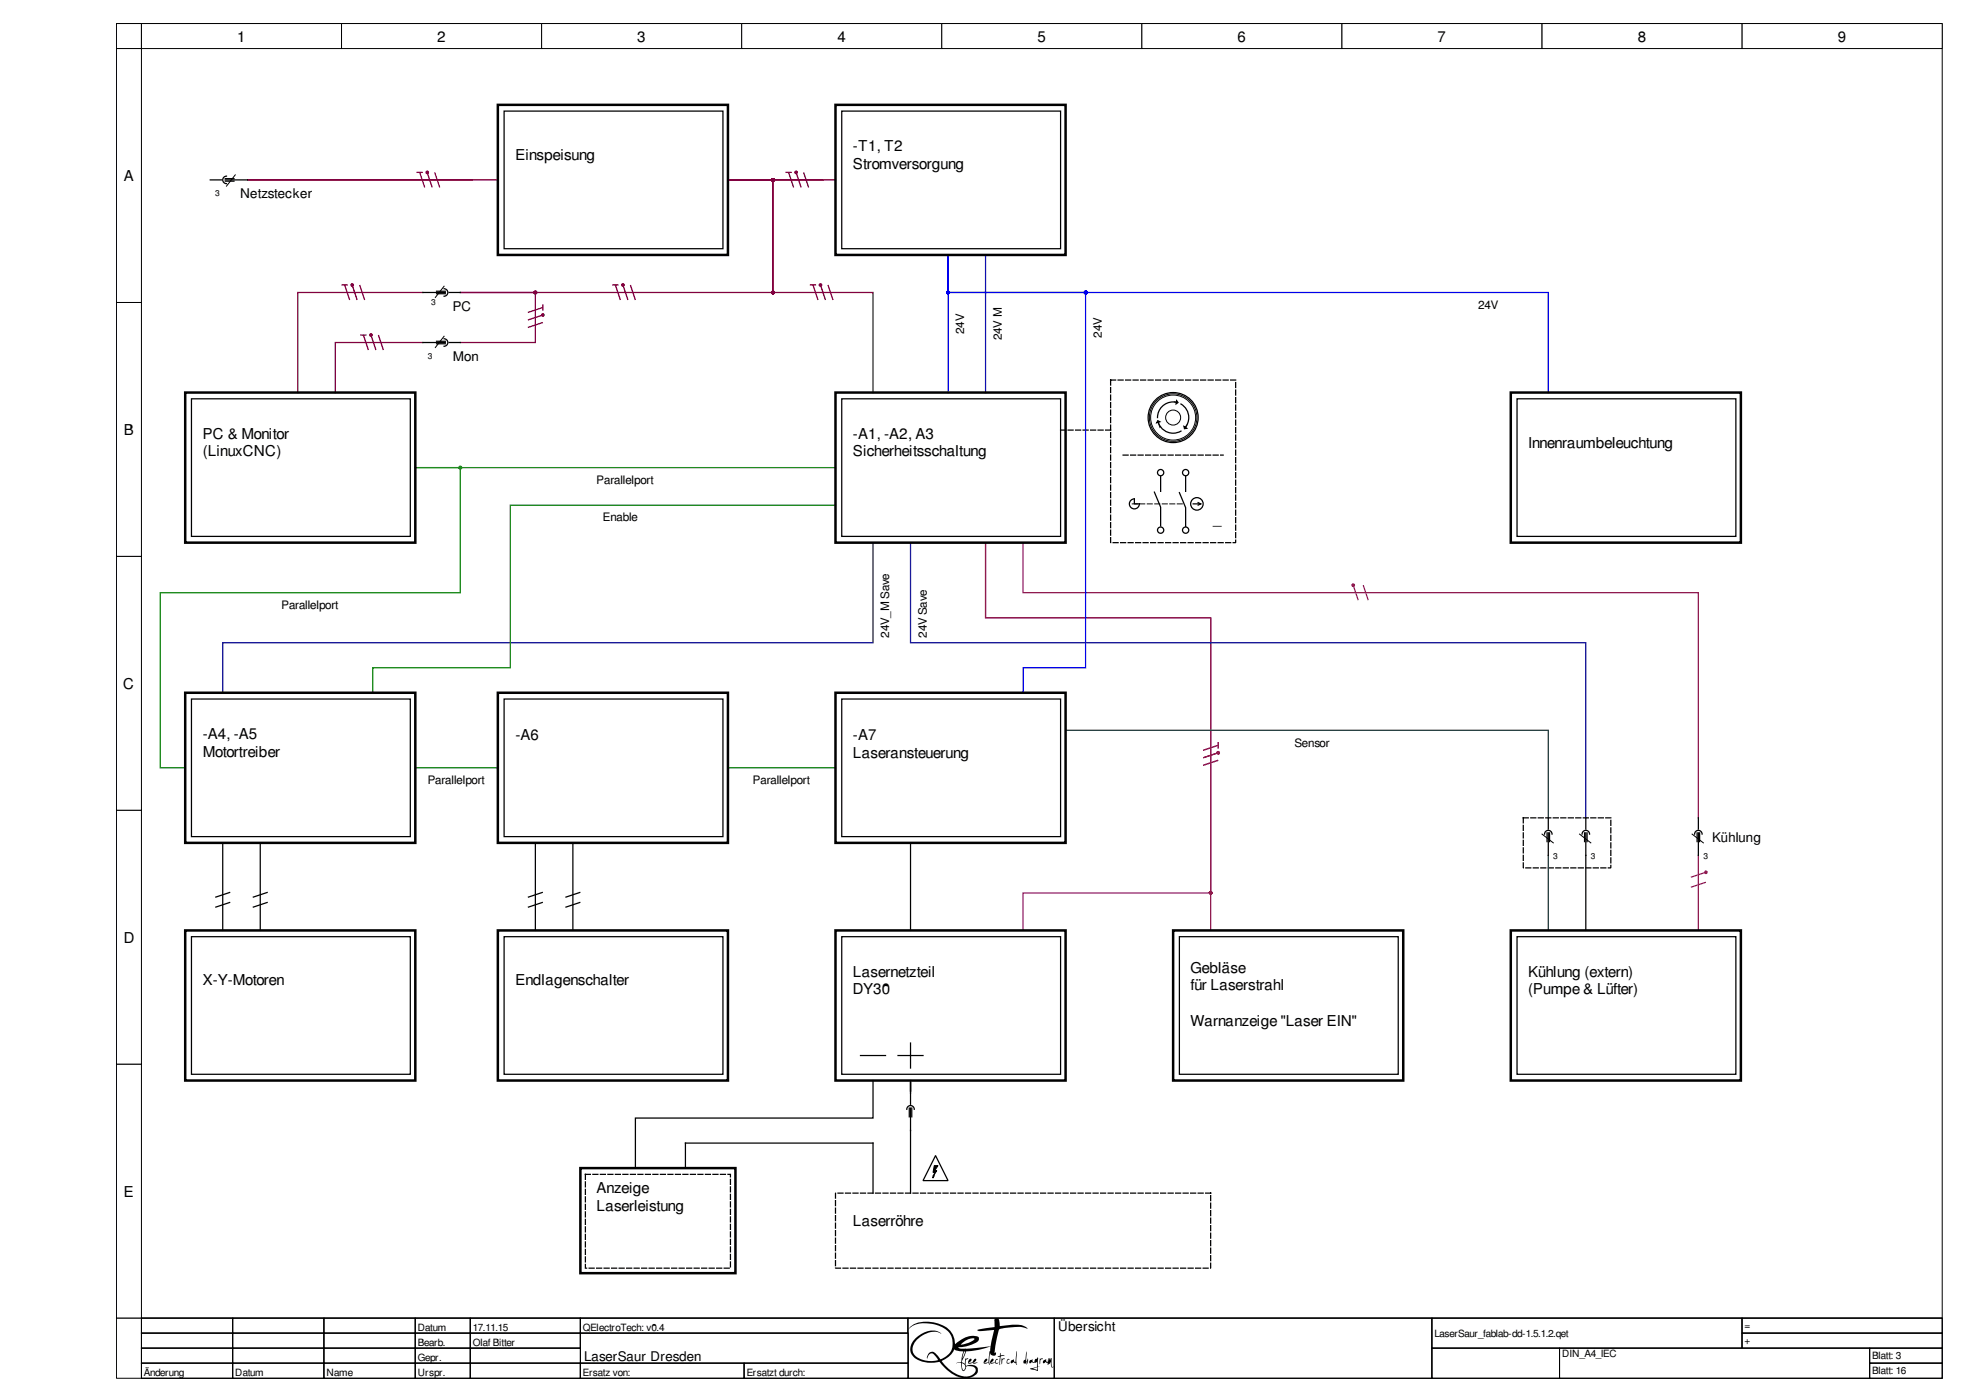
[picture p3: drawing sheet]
<svg xmlns="http://www.w3.org/2000/svg" width="420mm" height="297mm" viewBox="0 0 420 297" stroke-linecap="round" stroke-linejoin="round" font-family="sans-serif">
<path d="M24.9 5h390v276.5h-390z" fill="none" stroke="#000" stroke-width=".21"/>
<g fill="#fff" stroke="#000" stroke-width=".21">
<path d="M24.9 5h5.3v5.4h-5.3z"/>
<path d="M30.2 5h42.8v5.4h-42.8z"/>
<path d="M73 5h42.7v5.4h-42.7z"/>
<path d="M115.7 5h42.7v5.4h-42.7z"/>
<path d="M158.4 5h42.8v5.4h-42.8z"/>
<path d="M201.2 5h42.7v5.4h-42.7z"/>
<path d="M243.9 5h42.7v5.4h-42.7z"/>
<path d="M286.6 5h42.8v5.4h-42.8z"/>
<path d="M329.4 5h42.7v5.4h-42.7z"/>
<path d="M372.1 5h42.8v5.4h-42.8z"/>
<path d="M24.9 10.4h5.3v54.2h-5.3z"/>
<path d="M24.9 64.6h5.3v54.2h-5.3z"/>
<path d="M24.9 118.8h5.3v54.2h-5.3z"/>
<path d="M24.9 173h5.3v54.3h-5.3z"/>
<path d="M24.9 227.3h5.3v54.2h-5.3z"/>
<path d="M24.9 281.5h390v12.8h-390z"/>
<path d="M30.2 281.5h19.5v3.2h-19.5z"/>
</g>
<path d="M30.2 281.5h19.5v3.2h-19.5z" fill="none" stroke="#000" stroke-width=".21"/>
<path d="M49.7 281.5h19.5v3.2h-19.5z" fill="#fff" stroke="#000" stroke-width=".21"/>
<path d="M49.7 281.5h19.5v3.2h-19.5z" fill="none" stroke="#000" stroke-width=".21"/>
<path d="M69.2 281.5h19.5v3.2h-19.5z" fill="#fff" stroke="#000" stroke-width=".21"/>
<path d="M69.2 281.5h19.5v3.2h-19.5z" fill="none" stroke="#000" stroke-width=".21"/>
<path d="M88.7 281.5h11.8v3.2h-11.8z" fill="#fff" stroke="#000" stroke-width=".21"/>
<path d="M88.7 281.5h11.8v3.2h-11.8z" fill="none" stroke="#000" stroke-width=".21"/>
<path d="M100.5 281.5h23.5v3.2h-23.5z" fill="#fff" stroke="#000" stroke-width=".21"/>
<path d="M100.5 281.5h23.5v3.2h-23.5z" fill="none" stroke="#000" stroke-width=".21"/>
<path d="M124 281.5h70v3.2h-70z" fill="#fff" stroke="#000" stroke-width=".21"/>
<path d="M124 281.5h70v3.2h-70z" fill="none" stroke="#000" stroke-width=".21"/>
<path d="M194 281.5h31.2v12.8h-31.2z" fill="#fff" stroke="#000" stroke-width=".21"/>
<g fill="#000">
<path d="M207 290.3l.4-.2a.61 .61 0 0 1-.5 .9 .87 .87 0 0 0 1.2-.7l.4-.1a.76 .76 0 0 1-.6 .8l.9-.1-.7 .3-.4-.2-.8 .2-.1-.3zM211.8 290.3l.4-.1a.73 .73 0 0 1-.6 .8l.9-.1 .1-.4a.38 .38 0 0 1 .5-.3v.2h-.2l-.2 .2v.4h.6a.57 .57 0 0 1-.9 0l-.1 .1a.53 .53 0 0 1-.8-.1zM213.6 288.9l.2 .5 .5-.1 .3 .3h-.7a1.89 1.89 0 0 0-.3 1.7l-.1 .2 .1-1.8h-.5l.5-.2zM214 290l.1 .2 .3-.1 .2 .1a.69 .69 0 0 0-.5 1l-.1 .1zM215.2 290.3l.2-.1 .2 .1a.42 .42 0 0 0-.4 .3 .42 .42 0 0 0 .1 .4l.5-.1a.44 .44 0 0 1-.6 .3 .44 .44 0 0 1-.1-.7zM217.2 288.6l-.1 1.9 .1 .9-.7-.6-.4 .3-.2-.2v-.3l.6-.4 .1 .4 .3 .3zM219.3 288.6l-.1 2.1 .4-.6v.9l-.1 .2-.1-.6-.1 .8-.4-.3a.41 .41 0 0 1-.3-.4 .41 .41 0 0 1 .4-.4zM222.2 290v.2l.3-.1 .3 .1-.5 .2-.2 .9zM223 290.4l.4-.2 .1 .5 .3 .2 .1-.8 .1 .7 .2-.8 .1 .5 .3-.5 .1 1.7 .1 .2 .3-.1-.5 .2-.2-1.2-.2 .4-.1-.1-.2 .3-.1-.3-.5-.3-.5 .3v-.5z"/>
<path d="M207 290.3l-.2 .8 .3 .1 .6-.2a.83 .83 0 0 0 1.2-.1l-.8 .1-.1-.1a.53 .53 0 0 0 .4-.8l-.3 .2a.88 .88 0 0 1-1.2 .7l.6-.6-.1-.3zM207 290.3l.2-.1h.3l-.1 .4-.5 .3 .2 .1 .6-.1 .5-.7h.3a.62 .62 0 0 1-.5 .7l.1 .1 .7-.1-.7 .3-.3-.2-.9 .2-.1-.3z"/>
<path d="M211.8 290.3l-.3 .7a.87 .87 0 0 0 1 0l.4 .2 .4-.2h-.6v-.4l.2-.2h.3l-.1-.2a.46 .46 0 0 0-.6 .5v.2l-.9 .1a.66 .66 0 0 0 .5-.9zM211.9 290.2h.3a.76 .76 0 0 1-.6 .8h.2a.65 .65 0 0 0 .9-.6l.3-.2 .2 .1-.3 .1-.2 .6h.6a.49 .49 0 0 1-.8 0l-.2 .1a.53 .53 0 0 1-.8-.1z"/>
<path d="M194.5 283.3l-.5 .7 .8-.8 1.4-.5 1.4-.1 1.4 .1a6.3 6.3 0 0 1 3.7 1.8l.3 .4a3.5 3.5 0 0 1-1.2 4.9l-.9 .5-1.1-1.3a1.08 1.08 0 0 0-1.3-.1 1.08 1.08 0 0 0-.4 1.2 .92 .92 0 0 1 .7-1 .92 .92 0 0 1 1.1 .6l.5 .7a5.1 5.1 0 0 1-5.2-1.2l-.3-.9 .2-1a4.1 4.1 0 0 1 1.9-2.1l1.1-.5 1-.3h.9l1.1 .4-1.2-.6a4.9 4.9 0 0 0-4 1.3 2.72 2.72 0 0 0-.2 4.7 6 6 0 0 0 3.1 .8l1.9-.2 1.6 1.8a5 5 0 0 0 5.2 1.5l.8-.4 .5-.5a1.19 1.19 0 0 0-.1-1.3 1.19 1.19 0 0 0-1.3-.4l-1 .2-.1-1.1 .2-.3 .3-.1-.1-.2-.4 .2-.1-.1-.1 1.1-.6-.3 .9-2.3 2.8-.4 2.4-.7-.5 3.4-.8 .1 .5-.4 .1-.3-.1-.2-.5 .3-.2 .5v.2l.4 .1 .6-.2 .3 .4h.1l-.2-.7 .2-1.8 .2 .4 .6 .2a.4 .4 0 0 0 .5-.4l-.1-.3-.2 .1v-.7l.9-4.3 1.3-.3 2.9-.3 1.9 .4a1.04 1.04 0 0 0-1-.6l-2.2-.2-2.7 .3-.3-1.6a.53 .53 0 0 0-.7 0 .53 .53 0 0 0-.2 .6v1.2l-3.7 .6 .7 .3 2.9-.3-.7 3.5-5.6 .5a1.33 1.33 0 0 1-1.3-.3l1.4-.1 2.1-.7 .8-.6 .1-.7-.8-.3-1.7 .1-1.5 .8-1.1 .9-.2-1.2a5.5 5.5 0 0 0-5.3-3.6h-1.3l-1.3 .2zM194.5 283.3a6.6 6.6 0 0 1 6.2-.5l1.1 .5a4.5 4.5 0 0 1 2.2 3.8l.2-.2a4.8 4.8 0 0 1 4.7-1.4l.2 .1a1.01 1.01 0 0 1-.9 1.2 7.9 7.9 0 0 1-3.2 .9h-.3l.5 .3h1.4l5-.5 .7-3.5-2.9 .3-.7-.3 3.8-.6-.1-1.6 .2-.3h.5l.3 .2 .2 1.5 2.7-.3a4 4 0 0 1 3.1 .7l.1 .1-1.4-.3h-.8l-3.7 .4a4.9 4.9 0 0 0-.8 2.6l-.3 2.3v.3l.2-.2v.3l-.2 .4a.66 .66 0 0 1-1-.6l-.1 .5a2.81 2.81 0 0 0 .1 2h-.2l-.2-.4-.6 .2-.4-.1v-.2l.2-.5 .5-.3 .1 .2-.1 .3-.5 .4 .8-.1 .5-3.4-2.4 .7-2.8 .4-.9 2.2 .6 .4 .1-1.1 .1 .1 .5-.1v.1l-.5 .3-.1 .8 .2 .4a2.39 2.39 0 0 1 1.9-.1l.5 .5 .1 .5-.1 .6-.5 .5-1.3 .5h-1.9a10.2 10.2 0 0 1-4.4-3.4l-.4 .1a6.8 6.8 0 0 1-3.9-.3l-1-.6-.5-.6-.4-.6-.1-.8a5 5 0 0 1 4-3.8h1.5l1.2 .6a3.3 3.3 0 0 0-3.8 .2 3.6 3.6 0 0 0-2.3 3.8 3.3 3.3 0 0 0 2.3 1.7l1.7 .2 1.4-.3-.8-1-.5-.4-.7 .3-.3 .8-.1-.1a1.2 1.2 0 0 1 1.3-1.3l.8 .6 .8 .9h.2l1-.6 .8-.7 .5-.9 .1-.9a4 4 0 0 0-3.4-4.2l-1.1-.2a5.2 5.2 0 0 0-5 1.2zM205.3 287.1l1.4-1.1 1-.2 .5 .1a4.8 4.8 0 0 1-2.9 1.2zM205.3 287.1h.4l1.3-.4 1.2-.8-.5-.1-1 .2zM201.1 290.6a5.3 5.3 0 0 0 2.7-2.3v-.1a2.42 2.42 0 0 0 1.8 .4h.2l-.5 2.3h-.8l-.3 .3 .6-.2h.5a1.65 1.65 0 0 0 .5 1.8l.3-.3 .2-.4a.98 .98 0 0 1 1.4-.3 .9 .9 0 0 1 .7 .8 .9 .9 0 0 1-.6 .9l-.4 .3a5.4 5.4 0 0 1-5.5-2.2zM201.1 290.6a8.4 8.4 0 0 0 3.8 3.1 2.57 2.57 0 0 0 3.5-1 1.39 1.39 0 0 0-1.9-.9l-.4 .7-.4 .3-.3-.5-.1-1.3h-.5l-.6 .2a1.05 1.05 0 0 1 1.1-.3l.5-2.3-1.2-.1-.8-.3a4 4 0 0 1-2.4 2.3zM206 288.6h.2l-.1 .2-.5 1.3zM206 288.6l-.4 1.5 .5-1.3 .1-.2zM205.5 291.1l.6 .4 .1 .5a.39 .39 0 0 1-.1 .4 .39 .39 0 0 1-.5 .1zM205.5 291.1a1.36 1.36 0 0 0 .4 1.5l.3-.7a.84 .84 0 0 0-.7-.8z"/>
<path d="M194.5 283.3l-.5 .6 .1-.1a5.9 5.9 0 0 1 5.6-1 4.2 4.2 0 0 1 3.8 4.3 3.4 3.4 0 0 1-2.7 3.1l-1-1.2a1.06 1.06 0 0 0-1.3-.1 1.06 1.06 0 0 0-.4 1.2 .92 .92 0 0 1 .7-1 .92 .92 0 0 1 1.1 .6 .69 .69 0 0 1 .4 .8 5.3 5.3 0 0 1-5.1-1.3 2.77 2.77 0 0 1 1.2-3.6 4 4 0 0 1 4.7-.8 3.4 3.4 0 0 0-4.4 .1 3.5 3.5 0 0 0-2 4.2 5 5 0 0 0 4.9 1.9l1.1-.2a7.9 7.9 0 0 0 5.7 3.5 2.66 2.66 0 0 0 2.5-1.4 1.2 1.2 0 0 0-1.5-1.4l-1 .2-.1-.2v-1l.5-.3v-.1h-.6l-.1 1.1-.6-.3 .9-2.3 2.8-.4 2.4-.7-.1 1a1.4 1.4 0 0 0-.3 1.3l-.1 1.1-.8 .1 .5-.4 .1-.3-.2-.2-.4 .3-.2 .7 .4 .1 .6-.2 .2 .4h.2a3.5 3.5 0 0 1 0-2.5 .65 .65 0 0 0 .5 .6 .65 .65 0 0 0 .8-.4v-.3l-.3 .2v-.2v-.9l.9-4a10.9 10.9 0 0 1 6.1-.2 3.7 3.7 0 0 0-3.2-.8l-2.7 .3-.2-1.3a.52 .52 0 0 0-.6-.4 .52 .52 0 0 0-.4 .7v1.2l-3.7 .6 .7 .3 2.9-.3-.7 3.5a24.3 24.3 0 0 1-6.6 .5l-.3-.3h.3a7.1 7.1 0 0 0 4-1.4l.1-.5-.2-.3a5 5 0 0 0-4.9 1.6 4.6 4.6 0 0 0-3.8-4.5 6.4 6.4 0 0 0-5.7 .7zM205.4 287a2.7 2.7 0 0 1 2.8-1.1 4.8 4.8 0 0 1-3 1.2zM201.1 290.6a4.9 4.9 0 0 0 2.7-2.4l.8 .3 1.2 .1-.5 2.3h-.8l-.3 .3 .6-.2h.5a1.66 1.66 0 0 0 .5 1.8l.3-.3 .3-.7a1.77 1.77 0 0 1 2 .6 1.9 1.9 0 0 1-2.4 1.5 7.7 7.7 0 0 1-4.9-3.3zM205.9 288.7l.3-.1-.6 1.5zM205.5 291.1a.77 .77 0 0 1 .7 .7 .77 .77 0 0 1-.5 .8l-.2-.6z"/>
<path d="M213.6 288.9v.6l-.5 .2h.5l-.1 1.5 .1 .3 .2-1.8 .8-.1-.3-.3-.6 .1zM213.6 288.9l.1 .5 .6-.1 .3 .3a.59 .59 0 0 0-.9 .3l-.1 1.6v-1.8h-.5l.5-.2z"/>
<path d="M214 290v1.3l.1-.9 .5-.3h-.2l-.3 .1zM214 290l.1 .2 .3-.1h.2a.72 .72 0 0 0-.5 1l-.1 .2z"/>
<path d="M215.1 290.3l-.1 .7 .5 .2 .3-.3-.5 .1-.2-.1 .2-.5h.3v-.2zM215.2 290.3l.4-.1v.2h-.3l-.2 .5 .2 .1 .5-.1-.3 .3-.5-.2z"/>
<path d="M217.2 288.6l-.3 2.3a.44 .44 0 0 1-.4-.7l-.1 .2a.36 .36 0 0 0-.5 .3 .36 .36 0 0 0 .3 .4l.3-.3 .4 .3 .2 .3h.2l-.2-.4 .1-.1-.1-.2zM217.2 288.6l-.1 2.1 .1 .2-.1 .1 .2 .4-.8-.6-.3 .3a.38 .38 0 0 1-.3-.5 .38 .38 0 0 1 .5-.2l.1-.2 .1 .6 .3 .1z"/>
<path d="M219.3 288.6l-.2 1.2a.55 .55 0 0 1-.5 .8v.5h.4l.3 .3 .1-.8 .1 .6 .1-1.1-.4 .6zM219.3 288.6l-.1 2.1 .4-.6v.8l-.1 .3-.1-.6-.1 .8-.2-.2a.45 .45 0 0 1-.5-.5 .45 .45 0 0 1 .4-.4z"/>
<path d="M220 290.5l-.2 .4 .2 .2 .4-.3 .4 .2 .7-.2v1.1l-1.4 .3v.1l1.6 .5v-.9l.5-.2-.5 .1v-1.9h-.1l-.1 .3h-.4l-.1 .7-.4-.1-.1-.6zM220 290.5l.5-.3 .1 .6 .3 .1a.63 .63 0 0 1 .6-.7l.2-.3v1.9l.5-.1-.5 .2v.9l-1.7-.5 1.5-.4v-1.1l-.7 .2-.4-.2-.4 .3-.2-.2zM220.6 292.3l.9-.3v.5zM220.6 292.3l.9 .2v-.5z"/>
<path d="M220.1 290.4l-.2 .2v.5l.5-.3 .4 .2 .7-.2v1.1l-1.5 .4 1.7 .5v-.9l.4-.2-.4 .1v-1.9l-.2 .3a.64 .64 0 0 0-.6 .7l-.3-.1-.1-.6zM220.6 292.3l.9-.3v.5z"/>
<path d="M222.2 290l-.1 1.3 .2-.9 .5-.2-.3-.1-.3 .1zM222.2 290v.2l.3-.1 .3 .1-.5 .2-.2 .9z"/>
<path d="M223 290.4l-.2 .5 .1 .2 .5-.3 .4 .3v.4l.3-.4 .1 .1 .2-.4 .2 1.2 .5-.2-.3 .1-.1-.2-.1-1.7-.3 .5-.1-.5-.2 .8-.1-.8-.1 .9a.49 .49 0 0 1-.4-.7zM223 290.4l.4-.2 .1 .6 .3 .1 .1-.9 .1 .8 .2-.8 .1 .5 .3-.5 .1 1.7 .1 .2 .3-.1-.5 .2-.2-1.2-.2 .4-.1-.1-.3 .4v-.4l-.4-.3-.5 .3-.1-.2z"/>
</g>
<path d="M194 281.5h31.2v12.8h-31.2z" fill="none" stroke="#000" stroke-width=".21"/>
<path d="M225.2 281.5h80.7v12.8h-80.7z" fill="#fff" stroke="#000" stroke-width=".21"/>
<path d="M225.2 281.5h80.7v12.8h-80.7z" fill="none" stroke="#000" stroke-width=".21"/>
<path d="M305.9 281.5h66.2v6.4h-66.2z" fill="#fff" stroke="#000" stroke-width=".21"/>
<path d="M305.9 281.5h66.2v6.4h-66.2z" fill="none" stroke="#000" stroke-width=".21"/>
<path d="M372.1 281.5h42.8v3.2h-42.8z" fill="#fff" stroke="#000" stroke-width=".21"/>
<path d="M372.1 281.5h42.8v3.2h-42.8z" fill="none" stroke="#000" stroke-width=".21"/>
<path d="M30.2 284.7h19.5v3.2h-19.5z" fill="#fff" stroke="#000" stroke-width=".21"/>
<path d="M30.2 284.7h19.5v3.2h-19.5z" fill="none" stroke="#000" stroke-width=".21"/>
<path d="M49.7 284.7h19.5v3.2h-19.5z" fill="#fff" stroke="#000" stroke-width=".21"/>
<path d="M49.7 284.7h19.5v3.2h-19.5z" fill="none" stroke="#000" stroke-width=".21"/>
<path d="M69.2 284.7h19.5v3.2h-19.5z" fill="#fff" stroke="#000" stroke-width=".21"/>
<path d="M69.2 284.7h19.5v3.2h-19.5z" fill="none" stroke="#000" stroke-width=".21"/>
<path d="M88.7 284.7h11.8v3.2h-11.8z" fill="#fff" stroke="#000" stroke-width=".21"/>
<path d="M88.7 284.7h11.8v3.2h-11.8z" fill="none" stroke="#000" stroke-width=".21"/>
<path d="M100.5 284.7h23.5v3.2h-23.5z" fill="#fff" stroke="#000" stroke-width=".21"/>
<path d="M100.5 284.7h23.5v3.2h-23.5z" fill="none" stroke="#000" stroke-width=".21"/>
<path d="M124 284.7h70v6.4h-70z" fill="#fff" stroke="#000" stroke-width=".21"/>
<path d="M124 284.7h70v6.4h-70z" fill="none" stroke="#000" stroke-width=".21"/>
<path d="M372.1 284.7h42.8v3.2h-42.8z" fill="#fff" stroke="#000" stroke-width=".21"/>
<path d="M372.1 284.7h42.8v3.2h-42.8z" fill="none" stroke="#000" stroke-width=".21"/>
<path d="M30.2 287.9h19.5v3.2h-19.5z" fill="#fff" stroke="#000" stroke-width=".21"/>
<path d="M30.2 287.9h19.5v3.2h-19.5z" fill="none" stroke="#000" stroke-width=".21"/>
<path d="M49.7 287.9h19.5v3.2h-19.5z" fill="#fff" stroke="#000" stroke-width=".21"/>
<path d="M49.7 287.9h19.5v3.2h-19.5z" fill="none" stroke="#000" stroke-width=".21"/>
<path d="M69.2 287.9h19.5v3.2h-19.5z" fill="#fff" stroke="#000" stroke-width=".21"/>
<path d="M69.2 287.9h19.5v3.2h-19.5z" fill="none" stroke="#000" stroke-width=".21"/>
<path d="M88.7 287.9h11.8v3.2h-11.8z" fill="#fff" stroke="#000" stroke-width=".21"/>
<path d="M88.7 287.9h11.8v3.2h-11.8z" fill="none" stroke="#000" stroke-width=".21"/>
<path d="M100.5 287.9h23.5v3.2h-23.5z" fill="#fff" stroke="#000" stroke-width=".21"/>
<path d="M100.5 287.9h23.5v3.2h-23.5z" fill="none" stroke="#000" stroke-width=".21"/>
<path d="M305.9 287.9h27.2v6.4h-27.2z" fill="#fff" stroke="#000" stroke-width=".21"/>
<path d="M305.9 287.9h27.2v6.4h-27.2z" fill="none" stroke="#000" stroke-width=".21"/>
<path d="M333.1 287.9h66.3v6.4h-66.3z" fill="#fff" stroke="#000" stroke-width=".21"/>
<path d="M333.1 287.9h66.3v6.4h-66.3z" fill="none" stroke="#000" stroke-width=".21"/>
<path d="M399.4 287.9h15.5v3.2h-15.5z" fill="#fff" stroke="#000" stroke-width=".21"/>
<path d="M399.4 287.9h15.5v3.2h-15.5z" fill="none" stroke="#000" stroke-width=".21"/>
<path d="M30.2 291.1h19.5v3.2h-19.5z" fill="#fff" stroke="#000" stroke-width=".21"/>
<path d="M30.2 291.1h19.5v3.2h-19.5z" fill="none" stroke="#000" stroke-width=".21"/>
<path d="M49.7 291.1h19.5v3.2h-19.5z" fill="#fff" stroke="#000" stroke-width=".21"/>
<path d="M49.7 291.1h19.5v3.2h-19.5z" fill="none" stroke="#000" stroke-width=".21"/>
<path d="M69.2 291.1h19.5v3.2h-19.5z" fill="#fff" stroke="#000" stroke-width=".21"/>
<path d="M69.2 291.1h19.5v3.2h-19.5z" fill="none" stroke="#000" stroke-width=".21"/>
<path d="M88.7 291.1h11.8v3.2h-11.8z" fill="#fff" stroke="#000" stroke-width=".21"/>
<path d="M88.7 291.1h11.8v3.2h-11.8z" fill="none" stroke="#000" stroke-width=".21"/>
<path d="M100.5 291.1h23.5v3.2h-23.5z" fill="#fff" stroke="#000" stroke-width=".21"/>
<path d="M100.5 291.1h23.5v3.2h-23.5z" fill="none" stroke="#000" stroke-width=".21"/>
<path d="M124 291.1h35v3.2h-35z" fill="#fff" stroke="#000" stroke-width=".21"/>
<path d="M124 291.1h35v3.2h-35z" fill="none" stroke="#000" stroke-width=".21"/>
<path d="M159 291.1h35v3.2h-35z" fill="#fff" stroke="#000" stroke-width=".21"/>
<path d="M159 291.1h35v3.2h-35z" fill="none" stroke="#000" stroke-width=".21"/>
<path d="M399.4 291.1h15.5v3.2h-15.5z" fill="#fff" stroke="#000" stroke-width=".21"/>
<path d="M399.4 291.1h15.5v3.2h-15.5z" fill="none" stroke="#000" stroke-width=".21"/>
<path d="M52.9 38.4h48.1M165.1 38.4h10.7M183.8 225.4h5.3M191.8 225.4h5.4M194.5 222.7v5.4M146.4 249.4v-5.3h40.1v10.7M194.5 241.4v13.4" fill="none" stroke="#000" stroke-width=".27"/>
<path d="M226.5 91.8h10.7M237.2 81.2h26.7v34.7h-26.7zM239.9 97.2h21.4M325.4 174.6h18.7v10.7h-18.7zM178.5 254.8h80.1v16h-80.1z" fill="none" stroke="#000" stroke-width=".27" stroke-dasharray="1.1 .5"/>
<path d="M186.5 115.9v21.4h-138.9v10.6" fill="none" stroke="#000080" stroke-width=".27"/>
<path d="M98.3 62.5h16.1v10.6h-16.1M116 65.7l-3.2 1M116 65.1v1.1M116 67.3l-3.2 1" fill="none" stroke="#800000" stroke-width=".27"/>
<circle cx="116" cy="67.3" r=".4" fill="#800000"/>
<path d="M116 68.9l-3.2 1" fill="none" stroke="#800000" stroke-width=".27"/>
<circle cx="114.4" cy="62.5" r=".27" fill="#800000" stroke="#800000" stroke-width=".27"/>
<path d="M202.5 54.4v8.1h128.2v21.3" fill="none" stroke="#00f" stroke-width=".27"/>
<circle cx="202.5" cy="62.5" r=".27" fill="#00f" stroke="#00f" stroke-width=".27"/>
<path d="M186.5 230.7v8.1h-50.8v10.6" fill="none" stroke="#000" stroke-width=".27"/>
<path d="M210.5 115.9v16h48.1v66.8M260.2 159.2l-3.2 1M260.2 158.6v1.1M260.2 160.8l-3.2 1" fill="none" stroke="#800080" stroke-width=".27"/>
<circle cx="260.2" cy="160.8" r=".4" fill="#800080"/>
<path d="M260.2 162.4l-3.2 1" fill="none" stroke="#800080" stroke-width=".27"/>
<path d="M155.5 38.4h23M167.9 36.8h1.1M168.4 36.8l1.1 3.2M170 36.8l1.1 3.2" fill="none" stroke="#800000" stroke-width=".27"/>
<circle cx="170" cy="36.8" r=".4" fill="#800000"/>
<path d="M171.7 36.8l1 3.2" fill="none" stroke="#800000" stroke-width=".27"/>
<path d="M218.5 115.9v10.7h144.3v48M289.1 125l1 3.2" fill="none" stroke="#800080" stroke-width=".27"/>
<circle cx="289.1" cy="125" r=".4" fill="#800080"/>
<path d="M291.2 125l1.1 3.2" fill="none" stroke="#800080" stroke-width=".27"/>
<path d="M52.9 38.4h53.4M89.1 36.8h1.1M89.6 36.8l1.1 3.2M91.2 36.8l1.1 3.2" fill="none" stroke="#c00000" stroke-width=".27"/>
<circle cx="91.2" cy="36.8" r=".4" fill="#c00000"/>
<path d="M92.9 36.8l1 3.2" fill="none" stroke="#c00000" stroke-width=".27"/>
<path d="M47.6 180v18.7M55.6 180v18.7M194.5 180v18.7M49.2 190.5l-3.2 1.1M49.2 192.7l-3.2 1M57.2 190.5l-3.2 1.1M57.2 192.7l-3.2 1" fill="none" stroke="#000" stroke-width=".27"/>
<path d="M155.5 38.4h9.6v24.1h-66.8M130.9 60.9h1.1M131.5 60.9l1 3.2M133.1 60.9l1 3.2" fill="none" stroke="#800000" stroke-width=".27"/>
<circle cx="133.1" cy="60.9" r=".4" fill="#800000"/>
<path d="M73.1 60.9h1.1M73.6 60.9l1.1 3.2M75.2 60.9l1.1 3.2M90.3 62.5h-26.7v21.3M134.7 60.9l1 3.2" fill="none" stroke="#800000" stroke-width=".27"/>
<g fill="#800000" stroke="#800000" stroke-width=".27">
<circle cx="165.1" cy="62.5" r=".27"/>
<circle cx="165.1" cy="38.4" r=".27"/>
</g>
<circle cx="75.2" cy="60.9" r=".4" fill="#800000"/>
<path d="M76.8 60.9l1.1 3.2M77.1 71.5h1.1M77.6 71.5l1.1 3.2M79.2 71.5l1.1 3.2M90.3 73.1h-18.7v10.7" fill="none" stroke="#800000" stroke-width=".27"/>
<path d="M88.7 99.9h9.6v26.7h-64.1v37.4h5.4" fill="none" stroke="#008000" stroke-width=".27"/>
<circle cx="98.3" cy="99.9" r=".27" fill="#008000" stroke="#008000" stroke-width=".27"/>
<circle cx="79.2" cy="71.5" r=".4" fill="#800000"/>
<path d="M80.8 71.5l1.1 3.2" fill="none" stroke="#800000" stroke-width=".27"/>
<path d="M202.5 54.4v29.4" fill="none" stroke="#00f" stroke-width=".27"/>
<path d="M114.4 180v18.7M116 190.5l-3.2 1.1M116 192.7l-3.2 1" fill="none" stroke="#000" stroke-width=".27"/>
<path d="M88.7 99.9h89.8M88.7 164h17.6" fill="none" stroke="#008000" stroke-width=".27"/>
<path d="M210.5 54.4v29.4" fill="none" stroke="#0000c0" stroke-width=".27"/>
<path d="M362.8 182.7v16M364.4 186.3l-3.2 1" fill="none" stroke="#800080" stroke-width=".27"/>
<circle cx="364.4" cy="186.3" r=".4" fill="#800080"/>
<path d="M210.5 115.9v16h48.1v58.8h-40.1v8M260.2 159.2l-3.2 1M260.2 158.6v1.1M260.2 160.8l-3.2 1M364.4 188.4l-3.2 1.1" fill="none" stroke="#800080" stroke-width=".27"/>
<path d="M155.5 164h23" fill="none" stroke="#008000" stroke-width=".27"/>
<path d="M122.4 180v18.7M124 190.5l-3.2 1.1M124 192.7l-3.2 1M338.7 182.7v16" fill="none" stroke="#000" stroke-width=".27"/>
<circle cx="260.2" cy="160.8" r=".4" fill="#800080"/>
<path d="M260.2 162.4l-3.2 1" fill="none" stroke="#800080" stroke-width=".27"/>
<circle cx="258.6" cy="190.7" r=".27" fill="#800080" stroke="#800080" stroke-width=".27"/>
<path d="M202.5 54.4v8.1h29.4v80.1h-13.4v5.3" fill="none" stroke="#00f" stroke-width=".27"/>
<g fill="#00f" stroke="#00f" stroke-width=".27">
<circle cx="202.5" cy="62.5" r=".27"/>
<circle cx="231.9" cy="62.5" r=".27"/>
</g>
<path d="M227.6 155.9h103.1v18.7M330.7 182.7v16" fill="none" stroke="#004040" stroke-width=".27"/>
<path d="M155.5 38.4h9.6v24.1h21.4v21.3M173.1 60.9h1.1M173.7 60.9l1 3.2M175.3 60.9l1 3.2" fill="none" stroke="#800000" stroke-width=".27"/>
<circle cx="175.3" cy="60.9" r=".4" fill="#800000"/>
<path d="M176.9 60.9l1 3.2" fill="none" stroke="#800000" stroke-width=".27"/>
<g fill="#800000" stroke="#800000" stroke-width=".27">
<circle cx="165.1" cy="62.5" r=".27"/>
<circle cx="165.1" cy="38.4" r=".27"/>
</g>
<path d="M194.5 115.9v21.4h144.2v37.3" fill="none" stroke="#000080" stroke-width=".27"/>
<path d="M178.5 107.9h-69.5v34.7h-29.4v5.3" fill="none" stroke="#008000" stroke-width=".27"/>
<g fill="none" stroke="#000" stroke-width=".27">
<path d="M44.9 38.4h2.4M48.1 38.7h1.9M48.1 38.4h4.8M48.1 38.1h1.9M48.4 37.6a.8 .8 0 0 0-.8 .8 .8 .8 0 0 0 .8 .8M107.7 23.7h46.7v29.4h-46.7zM179.8 23.7h46.7v29.4h-46.7zM90.3 62.5h4.8M90.3 73.1h4.8M93.3 62.2h1.8M93.3 62.7h1.8M93.3 72.9h1.8"/>
<path d="M93.3 73.4h1.8M94.9 61.7a.8 .8 0 0 1 .8 .8 .8 .8 0 0 1-.8 .8M94.9 72.3a.8 .8 0 0 1 .8 .8 .8 .8 0 0 1-.8 .8M95.9 62.5h2.4M95.9 73.1h2.4M40.9 85.2h46.7v29.3h-46.7zM179.8 85.2h46.7v29.3h-46.7zM247.4 90.3a3.3 3.3 0 0 0 4.9 1.8M251.2 85.9a3.3 3.3 0 0 0-4 3.3M252.3 86.3a3.3 3.3 0 0 1 .8 5M324 85.2h46.8v29.3h-46.8zM241.4 107l.9-.5v1.1h1.1a1.07 1.07 0 0 1-1.4 1 1.07 1.07 0 0 1-.6-1.6z"/>
<path d="M246.6 105.1l1.3 3.2v4M247.9 101.7v3.2M251.9 105.2l1.4 3.2v4M253.3 101.7v3.2M254.9 107.6h1.6M255.9 107.3l.6 .3M256.5 107.6l-.6 .3M40.9 149.3h46.7v29.4h-46.7zM107.7 149.3h46.7v29.4h-46.7zM179.8 149.3h46.7v29.4h-46.7zM329.9 178.1a.8 .8 0 0 1 .8-.8 .8 .8 0 0 1 .8 .8M330.5 177.9v1.8"/>
<path d="M330.7 174.6v2.5M330.7 177.9v4.8M331 177.9v1.8M337.9 178.1a.8 .8 0 0 1 .8-.8 .8 .8 0 0 1 .8 .8M338.5 177.9v1.8M338.7 174.6v2.5M338.7 177.9v4.8M339 177.9v1.8M362 178.1a.8 .8 0 0 1 .8-.8 .8 .8 0 0 1 .8 .8M362.5 177.9v1.8M362.8 174.6v2.5M362.8 177.9v4.8"/>
<path d="M363 177.9v1.8M40.9 200h46.7v29.4h-46.7zM107.7 200h46.7v29.4h-46.7zM179.8 200h46.7v29.4h-46.7zM251.9 200h46.8v29.4h-46.8zM324 200h46.8v29.4h-46.8zM193.7 236.9a.8 .8 0 0 1 .8-.8 .8 .8 0 0 1 .8 .8M194.2 236.6v1.9M194.5 236.6v4.8M194.5 230.7v5.1M194.8 236.6v1.9M199.8 246.8l2.7 5.3h-5.3z"/>
<circle cx="250.6" cy="89.2" r="5.3"/>
<circle cx="247.9" cy="113.2" r=".67"/>
<circle cx="247.9" cy="100.9" r=".67"/>
<circle cx="253.3" cy="113.2" r=".67"/>
<circle cx="253.3" cy="100.9" r=".67"/>
<circle cx="255.7" cy="107.6" r="1.34"/>
</g>
<g fill="none" stroke="#000" stroke-width=".53">
<path d="M106.3 22.4h49.2v32h-49.2zM178.5 22.4h49.1v32h-49.1zM39.6 83.8h49.1v32.1h-49.1zM178.5 83.8h49.1v32.1h-49.1zM322.7 83.8h49.2v32.1h-49.2zM39.6 147.9h49.1v32.1h-49.1zM106.3 147.9h49.2v32.1h-49.2zM178.5 147.9h49.1v32.1h-49.1zM39.6 198.7h49.1v32h-49.1zM106.3 198.7h49.2v32h-49.2zM178.5 198.7h49.1v32h-49.1zM250.6 198.7h49.1v32h-49.1z"/>
<path d="M322.7 198.7h49.2v32h-49.2zM124 249.4h33.1v22.5h-33.1z"/>
</g>
<path d="M125 250.8h31v20h-31z" fill="none" stroke="#000" stroke-width=".27" stroke-dasharray="1.1 .5"/>
<path d="M241.9 107.6h11" fill="none" stroke="#000" stroke-width=".21" stroke-dasharray="1.1 .5"/>
<g fill="none" stroke="#000" stroke-width=".21">
<path d="M50.2 37.3l-1.8 2.5M94.9 61.1l-1.9 2.4M94.9 71.8l-1.9 2.4M247.4 90.2l.4 1.1M250.9 85.8l.4 .1M253.5 90.8l-.3 .4M329.4 178.1l2.4 1.9M337.4 178.1l2.4 1.9M361.4 178.1l2.4 1.9"/>
<circle cx="250.6" cy="89.2" r="5.1"/>
<circle cx="250.6" cy="89.2" r="4.8"/>
<circle cx="250.6" cy="89.2" r="1.6"/>
</g>
<g fill="#000" stroke="#000" stroke-width=".21">
<path d="M247.3 89.8l.5 .3-.8 .2z" fill-rule="evenodd"/>
<path d="M251.3 85.5l.4 .5-.5 .3z" fill-rule="evenodd"/>
<path d="M252.9 91l.6 .5-.5 .1z" fill-rule="evenodd"/>
<path d="M199.3 251l.3 .1-.4 .5z" fill-rule="evenodd"/>
<path d="M199.6 248.9h.8l-.8 1.2 .5-.1-.7 1 .3-.8-.4 .2z" fill-rule="evenodd"/>
</g>
<g font-size="3.2">
<text x="50.6" y="9">1</text>
<text x="93.4" y="9">2</text>
<text x="136.1" y="9">3</text>
<text x="178.9" y="9">4</text>
<text x="221.6" y="9">5</text>
<text x="264.3" y="9">6</text>
<text x="307.1" y="9">7</text>
<text x="349.8" y="9">8</text>
<text x="392.6" y="9">9</text>
<text x="110.1" y="34.1">Einspeisung</text>
<text x="182.2" y="32.3">-T1, T2</text>
<text x="26.5" y="38.7">A</text>
<text x="182.2" y="36">Stromversorgung</text>
<text x="26.5" y="92.9">B</text>
<text x="43.3" y="93.7">PC &amp; Monitor</text>
<text x="182.2" y="93.7">-A1, -A2, A3</text>
<text x="326.4" y="95.6">Innenraumbeleuchtung</text>
<text x="43.3" y="97.5">(LinuxCNC)</text>
<text x="182.2" y="97.5">Sicherheitsschaltung</text>
<text x="259.1" y="111.9">_</text>
<text x="26.3" y="147.2">C</text>
<text x="43.3" y="157.8">-A4, -A5</text>
<text x="43.3" y="161.6">Motortreiber</text>
<text x="110.1" y="158.1">-A6</text>
<text x="182.2" y="158.1">-A7</text>
<text x="182.2" y="161.8">Laseransteuerung</text>
<text x="26.5" y="201.4">D</text>
<text x="182.2" y="208.6">Lasernetzteil</text>
<text x="254.3" y="207.8">Gebläse</text>
<text x="326.4" y="208.6">Kühlung (extern)</text>
<text x="43.3" y="210.4">X-Y-Motoren</text>
<text x="110.1" y="210.4">Endlagenschalter</text>
<text x="182.2" y="212.3">DY30</text>
<text x="254.3" y="211.5">für Laserstrahl</text>
<text x="326.4" y="212.3">(Pumpe &amp; Lüfter)</text>
<text x="254.3" y="219">Warnanzeige &quot;Laser EIN&quot;</text>
<text x="26.5" y="255.6">E</text>
<text x="127.4" y="254.8">Anzeige</text>
<text x="127.4" y="258.5">Laserleistung</text>
<text x="182.2" y="261.7">Laserröhre</text>
</g>
<g font-size="2.9">
<text x="51.3" y="42.3">Netzstecker</text>
<text x="96.7" y="66.3">PC</text>
<text x="96.7" y="77">Mon</text>
<text x="365.7" y="179.7">Kühlung</text>
<text x="226" y="284.2">Übersicht</text>
<text x="124.8" y="290.6">LaserSaur Dresden</text>
</g>
<g font-size="2.5">
<text x="315.8" y="65.9">24V</text>
<text x="206" y="71.3" transform="rotate(-90 206 71.3)">24V</text>
<text x="214" y="72.6" transform="rotate(-90 214 72.6)">24V M</text>
<text x="235.4" y="72.1" transform="rotate(-90 235.4 72.1)">24V</text>
<text x="127.4" y="103.3">Parallelport</text>
<text x="128.8" y="111.3">Enable</text>
<text x="60.1" y="130">Parallelport</text>
<text x="190" y="136.2" transform="rotate(-90 190 136.2)">24V_M Save</text>
<text x="198" y="136.2" transform="rotate(-90 198 136.2)">24V Save</text>
<text x="276.5" y="159.4">Sensor</text>
<text x="91.4" y="167.4">Parallelport</text>
<text x="160.8" y="167.4">Parallelport</text>
</g>
<g font-size="2.1">
<text x="89.2" y="284.2">Datum</text>
<text x="89.2" y="287.4">Bearb.</text>
<text x="101" y="284.2">17.11.15</text>
<text x="101" y="287.4">Olaf Bitter</text>
<text x="124.5" y="284.2">QElectroTech: v0.4</text>
<text x="306.4" y="285.5">LaserSaur_fablab-dd-1.5.1.2.qet</text>
<text x="372.7" y="283.9">=</text>
<text x="372.7" y="287.1">+</text>
<text x="30.7" y="293.8">Änderung</text>
<text x="50.2" y="293.8">Datum</text>
<text x="69.7" y="293.8">Name</text>
<text x="89.2" y="290.6">Gepr.</text>
<text x="89.2" y="293.8">Urspr.</text>
<text x="124.5" y="293.8">Ersatz von:</text>
<text x="159.5" y="293.8">Ersatzt durch:</text>
<text x="333.7" y="289.8">DIN_A4_IEC</text>
<text x="399.9" y="290.3">Blatt: 3</text>
<text x="399.9" y="293.5">Blatt: 16</text>
</g>
<g font-size="1.8">
<text x="46" y="41.9">3</text>
<text x="92.1" y="65.2">3</text>
<text x="91.4" y="76.6">3</text>
<text x="331.8" y="183.5">3</text>
<text x="339.8" y="183.5">3</text>
<text x="363.8" y="183.5">3</text>
</g>
</svg>
